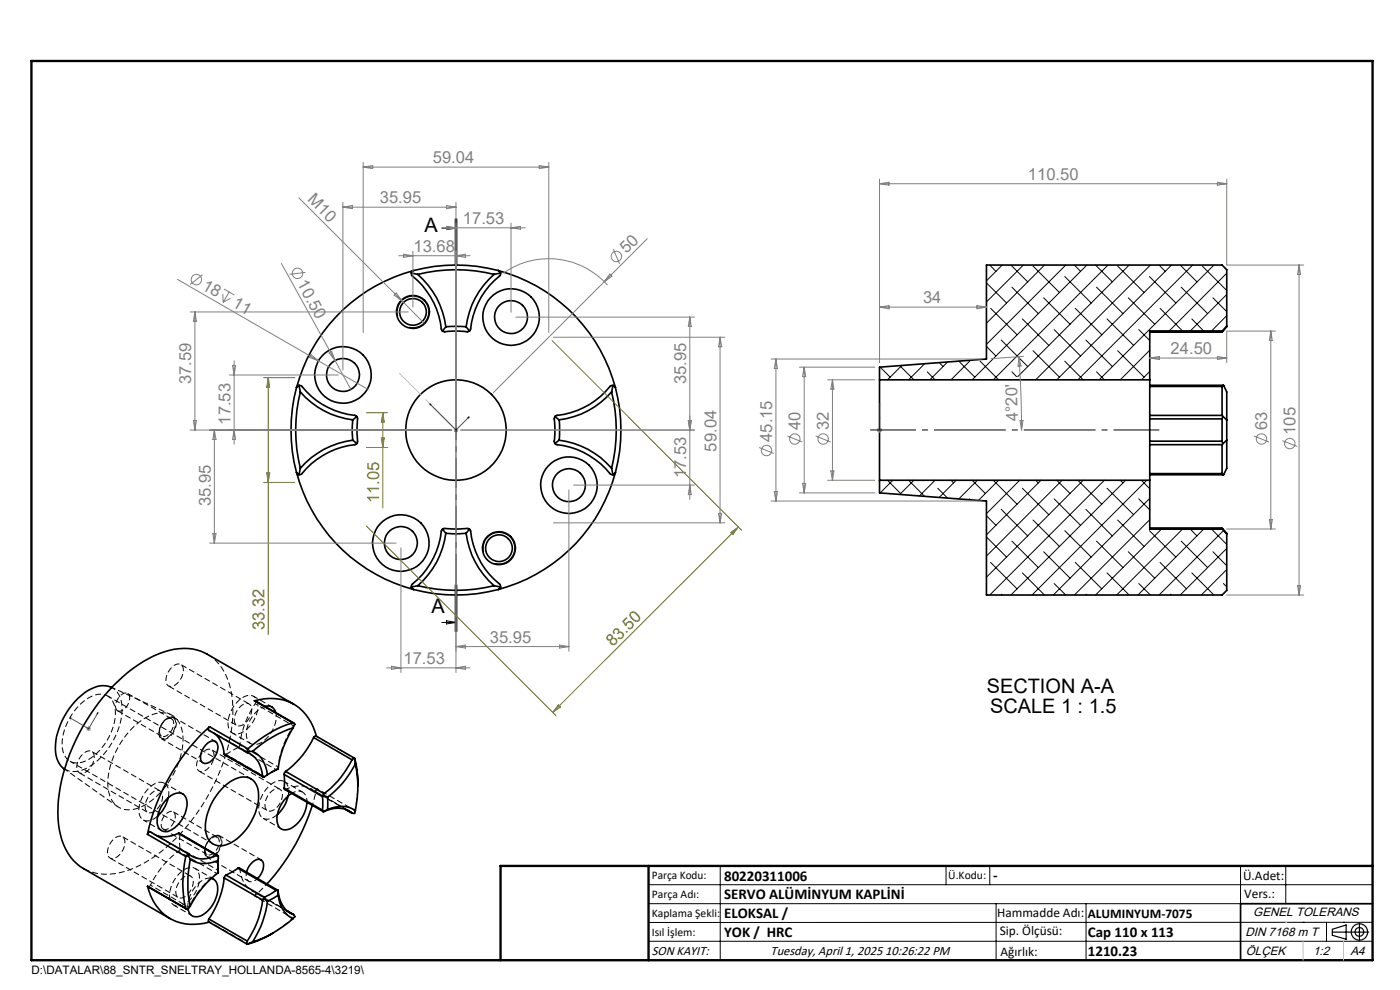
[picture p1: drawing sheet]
<svg xmlns="http://www.w3.org/2000/svg" width="297mm" height="210mm" viewBox="0 0 297 210" stroke-linecap="round" stroke-linejoin="round" font-family="sans-serif">
<g fill="none" stroke="#000" stroke-width=".35">
<path d="M87.3 57.9v.4a17.7 17.7 0 0 1 6.4 11.8l.2 .1M87.3 57.9l1.3 .3M87.7 57.4l-.4 .5M87.7 57.4a35.3 35.3 0 0 1 18 0M87.7 57.4a35 35 0 0 0-24.8 24.8M88.6 58.2a33.7 33.7 0 0 1 16.2 0M88.6 58.2a17.5 17.5 0 0 1 6 11.1M104.8 58.2a17.7 17.7 0 0 0-5.9 11.1M105.7 57.4l.5 .5M105.7 57.4a35.1 35.1 0 0 1 24.9 24.8M106.2 57.9v.4a17.5 17.5 0 0 0-6.5 11.8l-.1 .1M106.2 57.9l-1.4 .3"/>
<path d="M93.9 70.2l.3 .2 1.9-.2 3.2 .2 .3-.2M94.6 69.3h4.3M94.6 69.3l-.7 .9M98.9 69.3l.7 .9M243.9 70.4h15.4M259.3 70.2v.2M259.3 70.2h-15.4v10.4M260.2 69.2l-.9 1.2M260.2 69.2v-12l-.9-1h-50v20l-22.7 1.7v2.7M260.2 69.2l-.9 1M62.9 82.2a35.3 35.3 0 0 0 0 18M63.4 81.8l-.5 .4"/>
<path d="M63.4 81.8h.4a17.7 17.7 0 0 0 11.8 6.4l.1 .2M63.4 81.8l.3 1.3M63.7 83.1a33.7 33.7 0 0 0 0 16.2M63.7 83.1a17.7 17.7 0 0 0 11.1 6M63.7 99.3l-.3 1.4M74.8 89.1v4.3M74.8 93.4a17.5 17.5 0 0 0-11.1 5.9M74.8 93.4l.9 .7M75.7 88.4l.1 .3v5.1l-.1 .3M75.7 94.1l-.1 .1a17.6 17.6 0 0 0-11.7 6.4l-.5 .1M75.7 88.4l-.9 .7M117.7 94.1l.2 .1a17.8 17.8 0 0 1 11.7 6.4l.4 .1"/>
<path d="M117.7 88.4l-.1 .3 .1 1.9-.1 3.2 .1 .3M117.7 88.4l.9 .7M118.6 89.1v4.3M118.6 93.4a17.5 17.5 0 0 1 11.2 5.9M118.6 93.4l-.9 .7M129.8 83.1a17.6 17.6 0 0 1-11.2 6M129.8 83.1a33.7 33.7 0 0 1 0 16.2M129.8 99.3l.2 1.4M130 81.8l.6 .4M130 81.8h-.4a17.5 17.5 0 0 1-11.7 6.4l-.2 .2M130 81.8l-.2 1.3M130.6 82.2a35.3 35.3 0 0 1 0 18"/>
<path d="M186.6 80.6v21.3M186.6 80.6h57.3M243.9 80.6v21.3M243.9 81.7h15.6M243.9 93.6h15.4M243.9 88.9h15.4M243.9 88.1h15.4M243.9 94.3h15.4M243.9 82h15.4M259.3 93.6l.2 .5M259.3 88.9v4.7M259.3 88.1l.2 .3"/>
<path d="M259.3 82l.1-.2h.2l.6 1.3v6M259.3 82v6.1M259.3 94.3v6.2M259.5 88.4l-.2 .5M259.5 94.1l-.2 .2M259.5 88.4l.7 .7M260.2 89.1v4.3M260.2 93.4v5.9l-.6 1.4-.3-.1v-.1M260.2 93.4l-.7 .7M62.9 100.2l.5 .5M62.9 100.2a35 35 0 0 0 24.8 24.9M93.9 112.2l-.2 .2a18 18 0 0 1-6.4 11.8v.3"/>
<path d="M93.9 112.2l.3-.1h5l.4 .1M93.9 112.2l.7 .9M94.6 113.1a17.5 17.5 0 0 1-6 11.1M94.6 113.1h4.3M98.9 113.1a17.7 17.7 0 0 0 5.9 11.1M99.6 112.2l.1 .2a17.7 17.7 0 0 0 6.4 11.7l.1 .4M99.6 112.2l-.7 .9M130.6 100.2l-.3 .4-.3 .1M130.6 100.2a35 35 0 0 1-24.9 24.9M186.6 101.9v2.7l22.7 1.7v19.9h50l.9-1v-12M186.6 101.9h57.3M243.9 112.1h15.4"/>
<path d="M243.9 100.7h15.6M243.9 101.9v10.3h15.4M243.9 100.5h15.4M259.3 112.1l.9 1.1M259.3 112.1v.1M259.3 112.2l.9 1M87.3 124.5v.3l.4 .3M87.7 125.1a35.3 35.3 0 0 0 18 0M88.6 124.2a33.7 33.7 0 0 0 16.2 0M88.6 124.2l-1.3 .3M104.8 124.2l1.4 .3M106.2 124.5l-.5 .6"/>
<path d="M23.7 145.8a5.2 5.2 0 0 0-5.1 .7 15.5 15.5 0 0 0-6.8 13 4.7 4.7 0 0 0 1.9 3.7M43.7 157.9l.4-.3a1.25 1.25 0 0 1 1.6-.3 1.25 1.25 0 0 1 .5 1.5 3.5 3.5 0 0 1-2.7 3.2 1.32 1.32 0 0 1-.9-2l.3-.9zM44.4 154.2a43.2 43.2 0 0 0-13.1 22.8M44.4 154.2a.54 .54 0 0 0-.1 .7l8.1 4.7M44.4 154.2l8.2 4.6M45.7 155.7l.2 .3a6.3 6.3 0 0 1 1.7 3.9M47.6 159.9l8.3 4.9M47.6 159.9l8.1 4.7M52.5 159.4l-.1 .1a6 6 0 0 1 2.7 2.8l.6 2.3M52.6 158.8l-.1 .3v.3M53.6 159.4a5.7 5.7 0 0 1 3.1 5M53.6 159.4h-1.1"/>
<path d="M54 148.7a9.8 9.8 0 0 1 12.4 5.5l.7 2M54 148.7l8.3 4.7M54 148.7l8.1 4.6M56.2 149.9a1.67 1.67 0 0 1 2.3 1.3M62.1 153.3a25 25 0 0 0-9.5 5.5M62.1 153.3l.4 .3-.3 .8M62.2 154.4a25 25 0 0 0-8.6 5M62.2 154.4a20.6 20.6 0 0 0-3.2 8.6M62.3 149.4l-18.3-10.6a11.4 11.4 0 0 0-10.3-.1 34.1 34.1 0 0 0-15.4 14.2 37.9 37.9 0 0 0-6 20.7 13.3 13.3 0 0 0 4.6 10.2l19.2 11.1M66.5 156.4l.3-.2 .3-.1 8.1 4.8M66.5 156.4a18.8 18.8 0 0 1-5.9 7.2M66.5 156.4l8.2 4.8"/>
<path d="M31.3 177a.51 .51 0 0 1 .6-.5l8.1 4.6M31.3 177l8.1 4.7M35.3 169.6a2.86 2.86 0 0 1 3.8-1 3.8 3.8 0 0 1 .2 4 6 6 0 0 1-4.1 3.8 1.94 1.94 0 0 1-1.9-2.3 7.3 7.3 0 0 1 2-4.5zM35.7 169.2a7.8 7.8 0 0 1-2.3 3.9M37.9 176.8l-1.6 .5a5.3 5.3 0 0 1-3 0M37.9 176.8l8.3 4.7M37.9 176.8l8.1 4.7M47.6 166.8a5.6 5.6 0 0 1 5.2-1.8 3.6 3.6 0 0 1 2.1 3.7 12.2 12.2 0 0 1-6.5 10.3 3.2 3.2 0 0 1-4.8-2.8 12.4 12.4 0 0 1 4-9.4zM56.7 164.4l-.7 .5-.3-.3M59 163l-2.3 1.4M59 163l-1.4 .8M60.3 164.3v2.9"/>
<path d="M60.3 167.2l.1 .3 8.2 4.7M60.3 164.3l8.1 4.7M60.3 167.2l8.1 4.7M60.6 163.6l-.3 .7M60.6 163.6l8.1 4.7M61.1 168.9a7.2 7.2 0 0 1-2.3 3.9M61.8 168.3a6.6 6.6 0 0 0-2.9 6.4 1.74 1.74 0 0 0 2.6 1.1 6.9 6.9 0 0 0 3.6-5.6M66.3 170.8a44 44 0 0 1-9.7 16.7M68.4 171.9l.2 .3M68.4 169v2.9M68.6 168.7l-.2 .3M68.6 172.2a5.9 5.9 0 0 1 6.1 .3"/>
<path d="M68.6 168.7l.9 .4M68.7 168.3l-.1 .4M69.5 169.1v2.6M69.5 171.7a5.8 5.8 0 0 1 5.9 .3M69.5 171.7l-.9 .5M73.3 171.7l1.4 .8M74.7 161.2a19.6 19.6 0 0 1-6 7.1M75.2 160.9a15.9 15.9 0 0 1 .7 5.8M75.2 160.9l-.5 .3M75.2 160.9l.2 1.2M75.4 162.1a19.8 19.8 0 0 1-5.9 7M75.4 162.1a23.4 23.4 0 0 1 0 9.9"/>
<path d="M75.4 172l-.2 .5h-.5M31.3 188a9.8 9.8 0 0 0 12.1 7.9l.9-.3M31.3 188l8.2 4.8M31.3 188l8.1 4.7M39.4 181.7a24.1 24.1 0 0 0 0 11M39.9 181.3l-.5 .4M39.9 181.3v-.2a5.4 5.4 0 0 0 6.1 .4M39.9 181.3l.5 1M40.4 182.3a25 25 0 0 0 0 9.9M40.4 192.2l-.5 .7-.5-.2M40.4 182.3a5.8 5.8 0 0 0 5.9 .2M44.3 194.9v.7l8.2 4.7"/>
<path d="M44.3 194.9l8.2 4.7M44.8 186.3a2.1 2.1 0 0 1 1.4 2.6 6.5 6.5 0 0 1-4 5.5 1.73 1.73 0 0 1-2.3-1.5M46 181.5l.3 .1v.9M46.2 183.5l.1 1.6M46.3 182.5v2.6M46.3 185.1a21 21 0 0 0-5.9 7.1M47.6 186.2a19.1 19.1 0 0 1-3.3 8.7M47.6 186.2l8.1 4.7M47.9 185.6l-.3 .6M47.9 185.6l8.2 4.7M50.5 184.2l.3-.1 8.2 4.8M50.5 184.2l-2.6 1.4"/>
<path d="M50.5 184.2l8.1 4.7M52.3 185a3.8 3.8 0 0 1 2.5-2.7h.3a1.26 1.26 0 0 1 .8 1.7l-.5 1.3-.8 1.1M52.5 199.6v.6M53.6 199.8l-1.1 .4M55.7 190.9a19.1 19.1 0 0 1-3.2 8.7M56 190.6l-.3 .3M56 190.6l.7 .6M56.1 190.3l-.1 .3M56.7 191.2a20.2 20.2 0 0 1-3.1 8.6M57.9 197.9a16.3 16.3 0 0 1-5.4 2.4v-.1M58.6 188.9h.4M58.6 188.9l-2.5 1.4"/>
<path d="M59 188.9a6 6 0 0 0 2.7 4.8l.5 .3M59 188.9v1M59 189.9l-2.3 1.3M59 189.9a5.8 5.8 0 0 0 3.2 5M62.2 194.9a23.3 23.3 0 0 1-8.6 4.9M62.2 194l.3 .4-.3 .5M62.2 194l-1.3-.8 1.4 .8M291.2 191.7h-28v12"/>
<circle cx="72.8" cy="79.5" r="3.5"/>
<circle cx="72.8" cy="79.5" r="6"/>
<circle cx="87.6" cy="66.2" r="2.82"/>
<circle cx="87.6" cy="66.2" r="3.5"/>
<circle cx="108.4" cy="67.3" r="3.5"/>
<circle cx="108.4" cy="67.2" r="6"/>
<circle cx="96.7" cy="91.2" r="10.7"/>
<circle cx="85.1" cy="115.2" r="3.5"/>
<circle cx="85.1" cy="115.2" r="6"/>
<circle cx="105.8" cy="116.3" r="2.82"/>
<circle cx="105.9" cy="116.3" r="3.5"/>
<circle cx="120.7" cy="102.9" r="3.5"/>
<circle cx="120.7" cy="102.9" r="6"/>
</g>
<g fill="none" stroke="#000" stroke-width=".21">
<path d="M93.7 48.4h3M94.7 48.1l2 .3-2 .3zM96.6 46.4v10M96.7 46.4v10M96.9 46.4v10M209.3 60l4.2 4.3M210 56.2l1.3 1.4M212.6 56.2l-3.3 3.4M214.5 56.2l3.5 3.6M217.1 56.2l-7.8 7.9M219.1 56.4l5.7 5.6M221.6 56.2l-12.3 12.4"/>
<path d="M225.9 58.7l5.6 5.6M226.1 56.2l-16.8 16.9M227.9 56.2l1.3 1.4M230.6 56.2l-24.4 24.4M232.4 56.2l3.6 3.6M235.1 56.2l-24.4 24.4M237.1 56.4l5.6 5.6M239.5 56.2l-23.6 23.7M243.8 58.7l5.6 5.6M244.1 56.2l-24.4 24.4M245.9 56.2l1.3 1.4M248.5 56.2l-24.3 24.4"/>
<path d="M250.4 56.2l3.5 3.6M253 56.2l-24.3 24.4M255.1 56.4l5.1 5.2M257.5 56.2l-24.3 24.4M260.2 58l-12.2 12.2M84.4 67a3.3 3.3 0 0 1 2.9-4.2 3.3 3.3 0 0 1 3.6 3.7 3.3 3.3 0 0 1-4.2 2.9M186.7 77.9l2.1 2.1M190.9 77.6l3 3M191.3 77.5l-3 3.1M196.1 77.2l-3.3 3.4M196.7 78.9l1.7 1.7M199.2 76.9l.9 .8"/>
<path d="M201 76.8l-3.7 3.8M203.4 76.6l3.4 3.4M205.9 76.4l-4.1 4.2M207.9 76.6l3.9 4M209.3 73.5l2 2M210.1 65.4l5.7 5.6M212.4 72.1l5.6 5.6M214.7 78.9l1 1M214.7 60.9l5.6 5.6M216.9 67.7l5.6 5.6M219.1 74.4l5.7 5.6M221.4 63.2l5.6 5.6"/>
<path d="M223.6 69.9l5.6 5.6M225.9 76.6l3.9 4M228.1 65.4l5.7 5.6M230.4 72.1l5.6 5.6M232.6 78.9l1.7 1.7M232.6 60.9l5.6 5.6M234.8 67.7l5.7 5.6M237.1 74.4l5.6 5.6M239.4 63.2l5.6 5.6M241.6 69.9l2.3 2.3M243.9 74.3l-6.2 6.3M243.9 78.8l-1.8 1.8"/>
<path d="M246.1 65.4l4.8 4.8M250.6 60.9l5.6 5.6M252.8 67.7l2.6 2.5M257.3 63.2l2.9 2.9M259.5 69.9h.1M260.2 62.5l-7.7 7.7M260.2 66.9l-3.2 3.3M102.6 117.1a3.3 3.3 0 0 1 3-4.1 3.3 3.3 0 0 1 3.6 3.6 3.3 3.3 0 0 1-4.2 2.9M188.3 101.9l2.8 2.8M189.4 101.9l-2.7 2.7M192.8 101.9l3.3 3.4M193.9 101.9l-3 3"/>
<path d="M198.4 101.9l-3.3 3.3M198.9 103.6l2.1 2M201.8 101.9l.5 .5M202.8 101.9l-3.6 3.6M205.7 105.8l.2 .2M206.2 101.9l2.9 2.8M207.4 101.9l-4 3.9M209.3 113.9l4.2 4.3M209.3 109.4l2 2M210.1 119.3l5.7 5.6M210.7 101.9l5.1 5.1M211.8 101.9l-4.2 4.2"/>
<path d="M212.4 108l5.6 5.7M214.7 114.8l5.6 5.6M216.3 101.9l-7 7.1M216.9 103.6l5.6 5.6M219.1 110.3l5.7 5.6M219.7 101.9l.6 .5M220.8 101.9l-11.5 11.5M221.4 117l5.6 5.7M223.6 105.8l5.6 5.6M224.2 101.9l2.8 2.8M225.3 101.9l-16 16.1M225.9 112.6l5.6 5.6"/>
<path d="M228.1 119.3l5.7 5.6M228.7 101.9l5.1 5.1M229.8 101.9l-20.5 20.5M230.4 108l5.6 5.7M232.6 114.8l5.6 5.6M234.3 101.9l-24.3 24.3M234.8 103.6l5.7 5.6M237.1 110.3l5.6 5.6M237.7 101.9l.5 .5M238.8 101.9l-24.3 24.3M239.4 117l5.6 5.7M241.6 105.8l2.3 2.4"/>
<path d="M242.1 101.9l1.8 1.8M243.3 101.9l-24.4 24.3M243.8 112.6l5.6 5.6M243.9 105.7l-20.5 20.5M243.9 110.2l-16 16M246.1 119.3l5.6 5.6M246.4 112.2l-14 14M250.6 114.8l5.6 5.6M250.9 112.2l-14 14M252.5 112.2l1.4 1.5M255.4 112.2l-14 14M257 112.2l3.2 3.3"/>
<path d="M257.3 117l2.9 3M259.6 112.5l-13.7 13.7M260.2 116.3l-9.8 9.9M93.7 132h3M94.7 131.7l2 .3-2 .4zM96.6 124v10M96.7 124v10M96.9 124v10zM212.4 126l.2 .2M216.9 121.5l4.7 4.7M223.6 123.8l2.5 2.4M230.4 126l.2 .2"/>
<path d="M234.8 121.5l4.7 4.7M241.6 123.8l2.5 2.4M248.3 126l.2 .2M252.8 121.5l4.7 4.7M259.5 123.8l.7 .7M260.2 120.8l-5.4 5.4M137.6 187.7h153.6M137.6 191.7h153.6M137.6 199.7h153.6M152.8 183.7v20M200.7 183.7v4M210 183.7v4"/>
<path d="M211.3 191.7v12M230.4 191.7v12M263.2 183.7v20M272.8 183.7v8M276.4 195.6h.1M281.4 195.6v4.1M285 195.6h.1M291.2 195.6l-153.6 .1"/>
</g>
<g fill="none" stroke="#000" stroke-width=".21" stroke-dasharray="1.3 .6" stroke-dashoffset="-.1" stroke-linecap="butt">
<path d="M44 138.8a11.4 11.4 0 0 1 5.2 8.7 34.2 34.2 0 0 1-4.6 20.5 37.7 37.7 0 0 1-15 15.6 13.2 13.2 0 0 1-11.1 1l-.8-.4M35.7 145.5l14.5 8.4M52.9 149.3l-14.5-8.3M16.8 163.9l14.5 8.4M33.9 167.8l-14.4-8.4M34.9 166.1a3 3 0 0 0-3.5 1.2 6.1 6.1 0 0 0-1.7 5.9 1.92 1.92 0 0 0 3 .5l.7-.6M35.7 169.2a2.84 2.84 0 0 0-.8-3.1M42.2 163.6l14.5 8.3M59.4 167.4l-14.5-8.4M60.3 165.8a3 3 0 0 0-3.4 1.2 6.1 6.1 0 0 0-1.7 5.9 1.92 1.92 0 0 0 2.9 .4l.8-.5M61.1 168.8a2.84 2.84 0 0 0-.8-3M23.3 182l14.5 8.4"/>
<path d="M40.5 185.8l-14.5-8.3M44.9 186.3a4.6 4.6 0 0 0-4.2 2.9l-.7 1.8-.1 1.9"/>
</g>
<g fill="none" stroke="#000" stroke-width=".21" stroke-dasharray="1.3 .6" stroke-dashoffset=".7" stroke-linecap="butt">
<path d="M35.7 145.5a2.25 2.25 0 0 1 0-2.9 2.55 2.55 0 0 1 2.5-1.7 1.98 1.98 0 0 1 .3 2.8 2.86 2.86 0 0 1-2.5 1.9l-.3-.1M36.9 152.2a2.25 2.25 0 0 0-2.6 1.4 2.55 2.55 0 0 0-.2 3 1.98 1.98 0 0 0 2.6-1.1 2.86 2.86 0 0 0 .4-3.1l-.2-.2M50.5 158.6l8.1 4.7M52.5 159.6l-8.2-4.7M52.9 149.3a2.25 2.25 0 0 0-2.6 1.4 2.55 2.55 0 0 0-.2 3.1 1.98 1.98 0 0 0 2.6-1.1 2.86 2.86 0 0 0 .4-3.2l-.2-.2M53.2 159.9l-8.2-4.7M53.8 147.7a3 3 0 0 0-3.4 1.2 6.1 6.1 0 0 0-1.8 5.9 1.92 1.92 0 0 0 3 .4 6.5 6.5 0 0 0 2.9-6.6l-.7-.9M54.1 149.3a19.6 19.6 0 0 0-3.2 8.7M54.1 149.3l8.2 4.7M62.3 154a19.6 19.6 0 0 0-3.3 8.7M67.2 156.2l8.1 4.7M16.8 163.9a2.25 2.25 0 0 1 0-2.9 2.55 2.55 0 0 1 2.5-1.7 1.98 1.98 0 0 1 .3 2.8 2.86 2.86 0 0 1-2.5 1.9l-.3-.1"/>
<path d="M25.2 171.3a6.2 6.2 0 0 1-2.3-6.4 17.5 17.5 0 0 1 8.8-13.1 4.6 4.6 0 0 1 6.3 1.4 10.6 10.6 0 0 1-.3 9 15.8 15.8 0 0 1-8.7 9.3 4.7 4.7 0 0 1-3.8-.2M31.9 176.4l8.1 4.7M32.5 176.9l8.2 4.7M33.9 167.8a2.25 2.25 0 0 0-2.5 1.4 2.55 2.55 0 0 0-.2 3 1.98 1.98 0 0 0 2.5-1.1 2.86 2.86 0 0 0 .5-3.2l-.3-.1M38.2 177l8.1 4.7M42.2 163.6a2.25 2.25 0 0 1 0-2.9 2.55 2.55 0 0 1 2.5-1.7 1.98 1.98 0 0 1 .3 2.7 2.86 2.86 0 0 1-2.5 2l-.3-.1M46.5 177.3a2.25 2.25 0 0 0-2.5 1.4 2.55 2.55 0 0 0-.2 3 1.98 1.98 0 0 0 2.5-1.1 2.86 2.86 0 0 0 .5-3.1l-.3-.2M56.1 164.7l-8.1-4.7M59 162.7l-8.1-4.7M59.4 167.4a2.25 2.25 0 0 0-2.6 1.4 2.55 2.55 0 0 0-.2 3.1 1.98 1.98 0 0 0 2.6-1.2 2.86 2.86 0 0 0 .4-3.1l-.2-.2M66.3 170.8l.9-3.6M68.7 172.1l-8.1-4.7"/>
<path d="M74.1 172l-8.2-4.7M75.3 171.9l-8.1-4.7M23.3 182a2.25 2.25 0 0 1 0-2.9 2.55 2.55 0 0 1 2.5-1.7 1.98 1.98 0 0 1 .3 2.8 2.86 2.86 0 0 1-2.5 1.9l-.3-.1M37.9 180.6a19.3 19.3 0 0 0-6 7.2M37.9 180.6l8.1 4.7M40 192.4l-8.1-4.6M40.5 185.8a2.25 2.25 0 0 0-2.6 1.4 2.55 2.55 0 0 0-.2 3.1 1.98 1.98 0 0 0 2.6-1.1 2.86 2.86 0 0 0 .4-3.2l-.2-.2M41.4 184.2a3 3 0 0 0-3.4 1.2 6.1 6.1 0 0 0-1.8 5.9 1.92 1.92 0 0 0 3 .5 6.5 6.5 0 0 0 2.9-6.7l-.7-.9M46 185.3a19.3 19.3 0 0 0-6 7.1M46.3 184.6l-8.1-4.7M50.9 184.3l8.1 4.7M53.4 189l8.2 4.6"/>
<path d="M54 190.1l8.1 4.7M54 190.1l2.6-2.6M52.6 200.3l-8.1-4.7"/>
</g>
<g fill="none" stroke="#000" stroke-width=".21" stroke-dasharray="1.3 .6" stroke-linecap="butt">
<path d="M25 150.8a1.99 1.99 0 0 1 .1-2.7 1.52 1.52 0 0 1 2.2-.8 2.7 2.7 0 0 1-2.1 3.6l-.2-.1M25 150.8l9.3 5.4M36.4 152.5l-9.3-5.4M36.4 152.5a1.99 1.99 0 0 0-2.2 1.4 1.52 1.52 0 0 0 .3 2.3 2.7 2.7 0 0 0 2.1-3.6l-.2-.1M62.3 154l.3-.4M67.1 156.1l.1 .1M67.2 156.2l-.1-.1M13.8 163.2l-.2-.2M34.6 175.9a1.99 1.99 0 0 1 .1-2.7 1.52 1.52 0 0 1 2.2-.8 2.7 2.7 0 0 1-2 3.6l-.3-.1M34.6 175.9l9.4 5.4M38.1 176.8l.1 .2M46.1 177.6l-9.4-5.4"/>
<path d="M46.1 177.6a1.99 1.99 0 0 0-2.2 1.4 1.52 1.52 0 0 0 .3 2.4 2.7 2.7 0 0 0 2.1-3.6l-.2-.2M48 160l-.3 .1M56 164.9l.1-.2M57.9 163.6l-.5 .3M59 163.1v-.4M60.6 167.4h-.2M75.2 172.5l.1-.6M39.9 192.9l.1-.5M44.4 195.6h.1M44.5 195.6h-.2M46 185.3l.3-.3M46.2 183.2v.6"/>
<path d="M46.3 181.7v-.2M50.8 184.1l.1 .2M62.1 194.8l.5-.4"/>
</g>
<path d="M22.8 147.6a4.3 4.3 0 0 0-4.4 .7 12.3 12.3 0 0 0-5.2 10.4 3.2 3.2 0 0 0 4.9 2.8 12 12 0 0 0 6.3-11.1 3.6 3.6 0 0 0-1.6-2.8M66.6 167.8l6.7 3.9M67.2 167.2a.52 .52 0 0 1-.6 .6M75.9 166.1l-.1 2.8-.5 3M54.1 189.3a.52 .52 0 0 1-.1 .8M60.9 193.2l-6.7-3.9M60.9 193.2l-6.8-3.9M62.1 194.8l-2.3 1.9-2.4 1.5" fill="none" stroke="#000" stroke-width=".21" stroke-dasharray="1.3 .6" stroke-dashoffset=".5" stroke-linecap="butt"/>
<path d="M45.7 155.7l-1.4-.8M31.9 176.4l1.4 .8" fill="none" stroke="#000" stroke-width=".21" stroke-dasharray="1.3 .6" stroke-dashoffset=".8" stroke-linecap="butt"/>
<g fill="none" stroke="#000" stroke-width=".21" stroke-dasharray="1.3 .6" stroke-dashoffset=".3" stroke-linecap="butt">
<path d="M23.6 145.7a4.9 4.9 0 0 1 2.3 5.1 15.4 15.4 0 0 1-7.8 12.3l-.7 .3a4.3 4.3 0 0 1-3.6-.2M34.2 156.7l8.9 5.1M45.7 157.3l-8.8-5.1M49.3 155.5l3.9 2.2M54.2 148.6l.1 .3-.2 .4M56.2 149.8a6.5 6.5 0 0 0-3.8 6.8 1.87 1.87 0 0 0 3.1 .9 6.7 6.7 0 0 0 3-6.3M57.7 149.9l-3.9-2.2M30.4 173.9l3.9 2.3M38.8 168.4l-3.9-2.3M55.8 173.6l3.9 2.2M64.2 168l-3.9-2.2M66.6 167.8a5.3 5.3 0 0 0-6-.4"/>
<path d="M31.9 187.8l-.2 .2-.3 .1M36.9 192l3.9 2.3M43.9 181.8l8.9 5.1M45.3 186.5l-3.9-2.3M50.9 184.3a5.5 5.5 0 0 0 3.2 5M55.4 182.4l-8.9-5.1"/>
</g>
<path d="M36.2 151.5l-12.5-5.7M50.9 158l-.4 .6M13.7 163.1l11.2 8M38.2 179.9l-.3 .7M64.2 168a2.33 2.33 0 0 0-2.3 .3M65.1 170.2v-.3a2.23 2.23 0 0 0-.9-1.9M52.3 185a1.36 1.36 0 0 0 1.2 2l1.2-.7" fill="none" stroke="#000" stroke-width=".21" stroke-dasharray="1.3 .6" stroke-dashoffset=".4" stroke-linecap="butt"/>
<path d="M36.8 152.2a2.2 2.2 0 0 0-2.5 1.5 2.21 2.21 0 0 0 0 2.9 2.2 2.2 0 0 0 2.5-1.5 2.21 2.21 0 0 0 0-2.9M50.5 158.6l-2.5 1.4M38.2 177v2.9M46.4 177.4a2.2 2.2 0 0 0-2.5 1.4 2.21 2.21 0 0 0 0 2.9 2.2 2.2 0 0 0 2.5-1.5 2.21 2.21 0 0 0 0-2.8" fill="none" stroke="#000" stroke-width=".21" stroke-dasharray="1.3 .6" stroke-dashoffset=".1" stroke-linecap="butt"/>
<path d="M57.6 163.8l-1.5 .9M46.3 181.7l-.1 1.8" fill="none" stroke="#000" stroke-width=".21" stroke-dasharray="1.3 .6" stroke-dashoffset=".9" stroke-linecap="butt"/>
<path d="M14.8 161.5l30.4 17.5M53.2 165.2l-30.4-17.6" fill="none" stroke="#000" stroke-width=".21" stroke-dasharray="1.3 .6" stroke-dashoffset=".2" stroke-linecap="butt"/>
<g fill="none" stroke="#808080" stroke-width=".21">
<path d="M77 34.5v36M77 35.4h39.4M77 35.4l2.1-.3v.7zM114.4 35.1l2 .3-2 .4zM116.4 34.5v36M186.6 38v38.9M186.6 39l2-.3v.6zM186.6 39h73.6M258.3 38.7l1.9 .3-1.9 .3zM260.2 38v18.2h16.4M37.6 59.3l40.4 23.2M43 58.3l-2.7 2.1"/>
<path d="M59.7 55.9l11.4 20.6M63.4 42l21.9 21.8M64.8 57.8l-3.4 .4M72.7 42.9v35.6M72.7 43.9h24M72.7 43.9l2.1-.3v.7zM84.6 54.2h15.1M85.6 53.9l2 .3-2 .4zM87.6 53.3v11.8M93.7 48.3h17.7M94.7 43.6l2 .3-2 .4zM94.7 48l2 .3-2 .3z"/>
<path d="M96.7 42.9v47.3M96.7 54.2l2-.3v.7zM106.8 58a16.7 16.7 0 0 1 22.1 2.5M108.4 47.3v18.9M108.4 48.3l2-.3v.6zM129.4 58.1l.4 .5-1.6 1.2zM130.1 52.8l1.3 3.2M137.3 50.7l-32.7 32.6M275.6 56.2v70M275.6 56.2l.3 2h-.6zM40.3 66.2h46.3M41.3 66.2v25"/>
<path d="M41.3 66.2l.4 1.9h-.7zM47.3 62.4v1.7M47.5 61.3l2.2 1.3M48.6 61.9l-1.3 2.2M48.6 79.5h23.2M48.9 63.3l-1.6 .8M49.3 77.5h.7l-.3 2zM49.7 76.5v17.7M66 75.2l1.6 1.3-1.9-.7zM69.8 74.9l.6-.3 .7 1.9zM71.1 76.5l3.3 6.1M83.6 62.6l.5-.4 1.2 1.6z"/>
<path d="M85.3 63.8l4.7 4.7M109.4 67.3h37.9M117.4 71.5h36.4M146.3 67.3v38.6M146.3 67.3l.3 1.9h-.6zM152.8 71.5v39.4M152.8 71.5l.3 2h-.7zM163.6 76.2h44.6M164.6 76.2v30.1M164.6 76.2l.3 2h-.6zM169.6 77.9h16M170.6 77.9v26.7"/>
<path d="M170.6 77.9l.3 2h-.6zM186.6 65.1h22.7M186.6 65.1l2-.3v.7zM207.3 64.8l2 .3-2 .4zM216.1 75.7l.5 9.7 .1 5.8M216.1 75.7l.5 1.9-.6 .1zM217.1 75.6l-6.8 .5M243.9 75.9h16.3M243.9 75.9l2-.3v.7zM258.3 75.6l1.9 .3-1.9 .4zM269.6 70.2v42M269.6 70.2l.3 2h-.6z"/>
<path d="M270.6 70.2h-10.4v6.7M40.3 91.2h55.4M41 89.2h.7l-.4 2zM45.5 91.2l.3 2h-.6zM45.5 91.2v24M49.7 91.2l.3 2h-.7zM96.2 91.2h1M96.4 90.9l.7 .7M96.7 90.7v1M96.7 92.2v50.5M97.1 90.9l-.7 .7M97.7 91.2h49.6"/>
<path d="M146 89.2h.6l-.3 2zM161 94.9l3.2 1.3M167 92.5l3.2 1.3M173 92.5l3.2 1.3M175.6 80.6h10M176.2 99.9h.7l-.3 2zM176.6 80.6v21.3M176.6 80.6l.3 1.9h-.7zM186.1 91.2h1M186.2 90.9l.7 .7M186.6 90.7v1M186.9 90.9l-.7 .7"/>
<path d="M216.4 89.2h.6l-.3 2zM266 92.5l3.2 1.3M272 93.5l3.2 1.2M44.5 115.2h39.5M45.2 113.2h.6l-.3 2zM85.1 116.2v26.5M117.4 110.9h36.4M120.7 103.9v34.2M121.7 102.9h25.6M146.3 102.9l.3 2h-.6zM152.4 108.9h.7l-.3 2zM163.6 106.3h44.6"/>
<path d="M164.3 104.3h.6l-.3 2zM169.6 104.6h16M170.3 102.5h.6l-.3 2.1zM175.6 101.9h10M260.2 112.2h10.4M269.3 110.2h.6l-.3 2zM96.7 137.2l2-.4v.7zM96.7 137.2h24M118.7 136.8l2 .4-2 .3zM260.2 126.2h16.4M275.3 124.2h.6l-.3 2zM18.3 154.6h1"/>
<path d="M18.5 154.2l.7 .7M18.8 154v1.1M19.2 154.2l-.7 .7M82 141.7h17.7M83 141.3l2.1 .4-2.1 .3zM96.7 141.7l2-.4v.7z"/>
<circle cx="41.7" cy="59.3" r="1.1"/>
<circle cx="63.1" cy="58" r="1.1"/>
<circle cx="130.8" cy="54.4" r="1.1"/>
<circle cx="162.6" cy="95.6" r="1.1"/>
<circle cx="168.6" cy="93.1" r="1.09"/>
<circle cx="174.6" cy="93.1" r="1.09"/>
<circle cx="267.6" cy="93.1" r="1.1"/>
<circle cx="273.6" cy="94.1" r="1.12"/>
</g>
<g fill="none" stroke="#000" stroke-width=".25">
<path d="M282.6 197.7h7.8M282.6 197.1l3-.9v3l-3-.8zM288.4 195.8v3.8M106.2 203.7h185"/>
<circle cx="288.4" cy="197.7" r="1.74"/>
<circle cx="288.4" cy="197.7" r=".93"/>
</g>
<path d="M91.1 85.6l.3 .2-.1 .1zM91.1 85.6l5.6 5.6 2.9-2.8M99.2 88.6l.4-.2-.3 .4zM186.6 88.4v.4zM186.6 85.6v.3zM186.6 85.6v5.6M14.8 152.3h.3l-.1 .2zM20.8 151.1l-.1 .4-.1-.1zM20.8 151.1l-2 3.5-4-2.3" fill="none" stroke="#00f" stroke-width=".21"/>
<path d="M184.6 91.2h61.3" fill="none" stroke="#000" stroke-width=".21" stroke-dasharray="15.2 1.3 1.3 1.3" stroke-dashoffset="5.5" stroke-linecap="butt"/>
<path d="M96.7 46.4v87.6" fill="none" stroke="#000" stroke-width=".21" stroke-dasharray="6.3 1.3 1.3 1.3" stroke-linecap="butt"/>
<path d="M96.7 91.2l-12-12" fill="none" stroke="#c0c0c0" stroke-width=".21" stroke-dasharray="15.2 1.3 1.3 1.3" stroke-dashoffset="8.6" stroke-linecap="butt"/>
<path d="M6.7 12.9h284.5v190.8h-284.5zM137.6 183.7v20M291.2 183.7h-185v20" fill="none" stroke="#000" stroke-width=".5"/>
<path d="M276.4 199.7v4M285 199.7v4" fill="none" stroke="#c0c0c0" stroke-width=".21"/>
<path d="M272.8 195.6h.1" fill="none" stroke="#c0c0c0" stroke-width=".25"/>
<g fill="none" stroke="#808000" stroke-width=".21">
<path d="M117.1 72.2l40.2 40.3M55.9 80.1h6.6M56.9 80.1v54.5M56.9 80.1l.3 2h-.6zM77.7 87.6h4.5M77.7 94.9h4.5M80.9 92.9h.6l-.3 2zM81.2 87.6v20.2M81.2 87.6l.3 1.9h-.6zM55.9 102.3h6.6M56.6 100.3h.6l-.3 2zM77.8 111.6l40.2 40.2"/>
<path d="M155 113l1.6-1.2-1.1 1.6zM156.6 111.8l-39.3 39.3M118.5 149.5l.4 .5-1.6 1.1z"/>
</g>
<g fill="#00f">
<path d="M99.2 88.6l.4-.2-.3 .4zM91.1 85.6l.3 .2-.1 .1z"/>
<path d="M186.6 88.4v.4zM186.6 85.6v.3zM186.6 88.4v.4zM186.6 85.6v.3zM20.8 151.1l-.1 .4-.1-.1zM14.8 152.3h.3l-.1 .2z"/>
</g>
<g font-size="4.2">
<text x="90" y="49.3">A</text>
<text x="91.6" y="129.9">A</text>
<text x="209.3" y="146.9">SECTION A-A</text>
<text x="210" y="151.2">SCALE 1 : 1.5</text>
</g>
<g font-size="3.5" fill="#808080">
<text x="91.8" y="34.6">59.04</text>
<text x="218.1" y="38.2">110.50</text>
<text x="65.1" y="42.5" transform="rotate(45 65.1 42.5)">M10</text>
<text x="80.6" y="43.1">35.95</text>
<text x="98.2" y="47.5">17.53</text>
<text x="87.7" y="53.5">13.68</text>
<text x="132.9" y="53.9" transform="rotate(-45 132.9 53.9)">50</text>
<text x="42.7" y="61.2" transform="rotate(30 42.7 61.2)">18</text>
<text x="49.1" y="64.9" transform="rotate(30 49.1 64.9)">11</text>
<text x="63" y="60.1" transform="rotate(61 63 60.1)">10.50</text>
<text x="195.8" y="64.4">34</text>
<text x="248.3" y="75.1">24.50</text>
<text x="40.6" y="81.5" transform="rotate(-90 40.6 81.5)">37.59</text>
<text x="145.6" y="81.5" transform="rotate(-90 145.6 81.5)">35.95</text>
<text x="216" y="89.4" transform="rotate(-92 216 89.4)">4°20'</text>
<text x="48.9" y="90.1" transform="rotate(-90 48.9 90.1)">17.53</text>
<text x="152" y="95.8" transform="rotate(-90 152 95.8)">59.04</text>
<text x="163.8" y="93.7" transform="rotate(-90 163.8 93.7)">45.15</text>
<text x="169.8" y="91.3" transform="rotate(-90 169.8 91.3)">40</text>
<text x="175.8" y="91.3" transform="rotate(-90 175.8 91.3)">32</text>
<text x="268.8" y="91.3" transform="rotate(-90 268.8 91.3)">63</text>
<text x="274.8" y="92.3" transform="rotate(-90 274.8 92.3)">105</text>
<text x="145.6" y="101.4" transform="rotate(-90 145.6 101.4)">17.53</text>
<text x="44.7" y="107.4" transform="rotate(-90 44.7 107.4)">35.95</text>
<text x="103.9" y="136.3">35.95</text>
<text x="85.6" y="140.8">17.53</text>
</g>
<g font-size="3.5" fill="#808000">
<text x="80.4" y="106.8" transform="rotate(-90 80.4 106.8)">11.05</text>
<text x="56.1" y="133.6" transform="rotate(-90 56.1 133.6)">33.32</text>
<text x="130" y="137.3" transform="rotate(-45 130 137.3)">83.50</text>
</g>
<g font-size="3.2">
<text x="153.6" y="190.8">SERVO ALÜMİNYUM KAPLİNİ</text>
<text x="153.6" y="186.8">80220311006</text>
<text x="210.7" y="186.6">-</text>
<text x="153.6" y="194.8">ELOKSAL /</text>
<text x="153.6" y="198.8">YOK / HRC</text>
<text x="230.8" y="198.7">Cap 110 x 113</text>
<text x="230.8" y="202.8">1210.23</text>
</g>
<g font-size="2.8">
<text x="263.7" y="186.7">Ü.Adet:</text>
<text x="263.9" y="190.5">Vers.:</text>
<text x="211.5" y="194.5">Hammadde Adı:</text>
<text x="230.8" y="194.7">ALUMINYUM-7075</text>
<text x="138.3" y="202.6">SON KAYIT:</text>
<text x="163.5" y="202.6">Tuesday, April 1, 2025 10:26:22 PM</text>
<text x="212.1" y="198.4">Sip. Ölçüsü:</text>
<text x="212.2" y="202.7">Ağırlık:</text>
</g>
<g font-size="2.6">
<text x="265.9" y="194.4">GENEL TOLERANS</text>
<text x="264.2" y="198.5">DIN 7168 m T</text>
<text x="264.3" y="202.6">ÖLÇEK</text>
<text x="278.5" y="202.6">1:2</text>
<text x="286.5" y="202.6">A4</text>
</g>
<g font-size="2.5">
<text x="138.3" y="186.4">Parça Kodu:</text>
<text x="138.3" y="190.5">Parça Adı:</text>
<text x="201.2" y="186.5">Ü.Kodu:</text>
<text x="138.3" y="194.5">Kaplama Şekli:</text>
<text x="138.3" y="198.6">Isıl İşlem:</text>
<text x="6.7" y="206.7">D:\DATALAR\88_SNTR_SNELTRAY_HOLLANDA-8565-4\3219\</text>
</g>
</svg>
